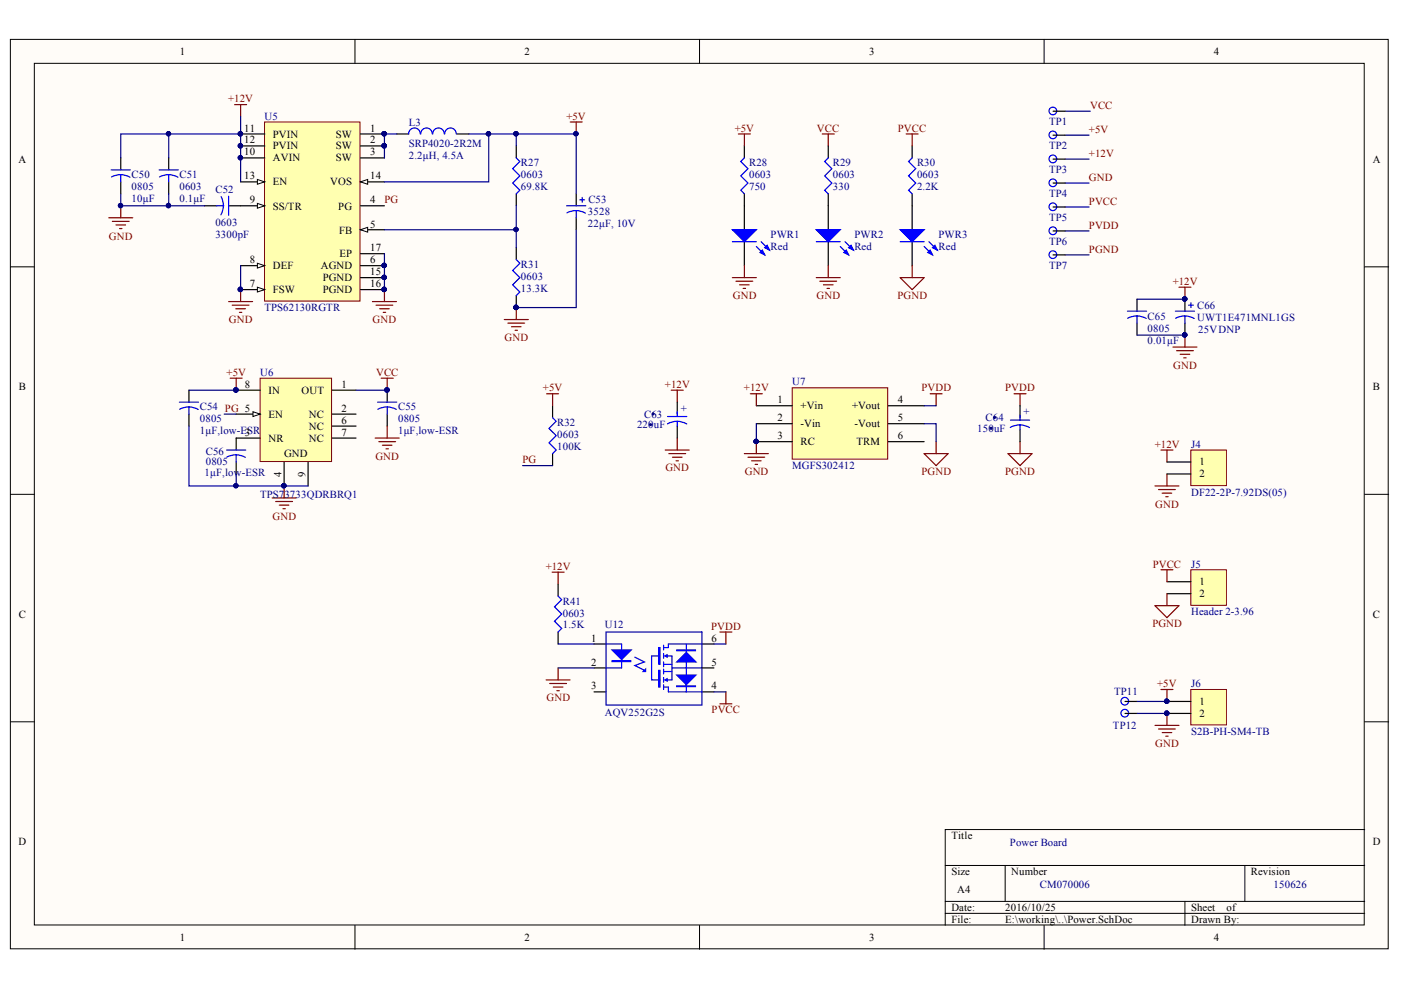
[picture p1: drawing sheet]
<svg xmlns="http://www.w3.org/2000/svg" width="297mm" height="210mm" viewBox="0 0 297 210" stroke-linecap="round" stroke-linejoin="round" font-family="sans-serif">
<g fill="#fffcf8" stroke="#000" stroke-width=".21">
<path d="M2.2 8.4h292.1v192.8h-292.1z"/>
<path d="M7.3 13.4h281.9v182.7h-281.9z"/>
</g>
<g fill="none" stroke="#000" stroke-width=".21">
<path d="M75.3 8.4v5M148.3 8.4v5M221.4 8.4v5M2.2 56.6h5.1M289.3 56.6h5.1M2.2 104.8h5.1M289.3 104.8h5.1M2.2 153h5.1M289.3 153h5.1M289.3 175.9h-88.9v20.3M75.3 196.2v5.1M148.3 196.2v5.1"/>
<path d="M200.4 183.5h88.9M200.4 191.1h88.9M200.4 193.7h88.9M213.1 183.5v7.6M221.4 196.2v5.1M251.2 191.1v5.1M263.9 183.5v7.6"/>
</g>
<path d="M168 82.2h20.2v15.1h-20.2z" fill="#ffffb0" stroke="#800000" stroke-width=".21"/>
<g fill="none" stroke="#000" stroke-width=".25">
<path d="M157.8 30.9v2.6M157.8 41.1v7.6M157.8 51.3v5M40.1 82.7v2.6M40.1 87.8v2.5M50.1 92.9v2.5M50.1 98v2.5M82.1 82.7v2.6M82.1 87.8v2.5M160.4 86h7.6M160.4 89.8h7.6M160.4 93.6h7.6"/>
<path d="M188.3 86h7.6M188.3 89.8h7.6M188.3 93.6h7.6"/>
</g>
<g fill="#000080" stroke="#000080" stroke-width=".21">
<circle cx="160.3" cy="93.6" r=".46"/>
<circle cx="82" cy="82.7" r=".46"/>
<circle cx="60.2" cy="103" r=".46"/>
<circle cx="50" cy="82.7" r=".46"/>
</g>
<g fill="none" stroke="#800000" stroke-width=".25">
<path d="M174.3 28.4h2.6M175.6 28.4v2.5M48.8 80.2h2.5M50.1 80.2v2.5M79.6 92.9h5M80.3 93.6h3.6M80.8 80.2h2.6M81.1 94.4h2M81.8 95.2h.5M82.1 80.2v2.5M82.1 90.3v2.6M57.7 105.6h5.1"/>
<path d="M58.5 106.3h3.5M59.2 107.1h2.1M60 107.9h.5M60.2 103v2.6"/>
</g>
<g fill="none" stroke="#00f" stroke-width=".25">
<path d="M157.8 33.5l-.7 .7 1.5 1.6-1.5 1.5 1.5 1.5-1.5 1.5 .7 .8M38 85.3h4.1M40.1 86.3l.8 .1 1.1 .4M40.1 86.3l-.9 .1-1.1 .4M40.1 86.3v1.5M48 95.4h4.1M50.1 96.4l1.2 .2 .7 .4M50.1 96.4l-1.3 .2-.7 .3M50.1 96.4v1.6M80.1 85.3h4M82.1 86.3l.8 .1 1.1 .4M82.1 86.3l-.8 .1-1.2 .4"/>
<path d="M82.1 86.3v1.5"/>
</g>
<path d="M155.3 48.7h5.1l-2.6 2.6z" fill="#00f"/>
<path d="M155.3 48.7h5.1l-2.6 2.6zM160.4 52.3l1.7 1.7M161.4 51.3l1.8 1.7" fill="none" stroke="#00f" stroke-width=".25"/>
<path d="M161.1 53.5l.5-.5 .5 1z" fill="#00f"/>
<path d="M161.1 53.5l.5-.5 .5 1z" fill="none" stroke="#00f" stroke-width=".25"/>
<path d="M162.1 52.5l.5-.5 .6 1z" fill="#00f"/>
<path d="M155.3 51.3h5.1M162.1 52.5l.5-.5 .6 1z" fill="none" stroke="#00f" stroke-width=".25"/>
<path d="M155.3 58.9h5.1M156 59.6h3.6M157.8 56.3v2.6M156.8 60.4h2M157.6 61.2h.5" fill="none" stroke="#800000" stroke-width=".25"/>
<path d="M55.2 80.2h15.1v17.7h-15.1z" fill="#ffffb0" stroke="#800000" stroke-width=".21"/>
<path d="M50.1 87.8h5.1M50.1 92.9h5.1M60.2 98v5M65.3 98v5M70.4 82.7h5.1M70.4 87.8h5.1" fill="none" stroke="#000" stroke-width=".25"/>
<circle cx="60.2" cy="103" r=".46" fill="#000080" stroke="#000080" stroke-width=".21"/>
<path d="M53.6 87.3l1.6 .5-1.6 .5z" fill="#fffcf8"/>
<path d="M53.6 87.3l1.6 .5-1.6 .5z" fill="none" stroke="#000" stroke-width=".21"/>
<path d="M50.1 82.7h5.1M70.4 90.3h5.1M70.4 92.9h5.1" fill="none" stroke="#000" stroke-width=".25"/>
<g fill="#000080" stroke="#000080" stroke-width=".21">
<circle cx="50" cy="82.7" r=".46"/>
<circle cx="60.2" cy="103" r=".46"/>
</g>
<path d="M56.1 25.9h20.2v37.9h-20.2z" fill="#ffffb0" stroke="#800000" stroke-width=".21"/>
<path d="M76.4 28.4h5.1M76.4 30.9h5.1M76.4 33.5h5.1M76.4 43.6h5.1M76.4 48.7h5.1" fill="none" stroke="#000" stroke-width=".25"/>
<g fill="#000080" stroke="#000080" stroke-width=".21">
<circle cx="81.5" cy="28.4" r=".46"/>
<circle cx="81.4" cy="30.9" r=".47"/>
</g>
<path d="M76.4 48.7l1.6-.5v1z" fill="#fffcf8"/>
<path d="M76.4 48.7l1.6-.5v1z" fill="none" stroke="#000" stroke-width=".21"/>
<path d="M76.4 56.3h5.1M51 61.4h5.1" fill="none" stroke="#000" stroke-width=".25"/>
<circle cx="81.5" cy="56.3" r=".46" fill="#000080" stroke="#000080" stroke-width=".21"/>
<path d="M54.6 60.9l1.5 .5-1.5 .5z" fill="#fffcf8"/>
<path d="M54.6 60.9l1.5 .5-1.5 .5z" fill="none" stroke="#000" stroke-width=".21"/>
<circle cx="51" cy="61.4" r=".46" fill="#000080" stroke="#000080" stroke-width=".21"/>
<path d="M51 56.3h5.1" fill="none" stroke="#000" stroke-width=".25"/>
<path d="M54.6 55.8l1.5 .5-1.5 .5z" fill="#fffcf8"/>
<path d="M54.6 55.8l1.5 .5-1.5 .5z" fill="none" stroke="#000" stroke-width=".21"/>
<path d="M51 43.6h5.1" fill="none" stroke="#000" stroke-width=".25"/>
<path d="M54.6 43.1l1.5 .5-1.5 .5z" fill="#fffcf8"/>
<path d="M54.6 43.1l1.5 .5-1.5 .5z" fill="none" stroke="#000" stroke-width=".21"/>
<path d="M51 33.5h5.1M51 28.4h5.1M51 30.9h5.1M51 38.6h5.1" fill="none" stroke="#000" stroke-width=".25"/>
<g fill="#000080" stroke="#000080" stroke-width=".21">
<circle cx="51" cy="33.4" r=".46"/>
<circle cx="51" cy="28.4" r=".46"/>
<circle cx="51" cy="30.9" r=".46"/>
</g>
<path d="M54.6 38.1l1.5 .5-1.5 .5z" fill="#fffcf8"/>
<path d="M54.6 38.1l1.5 .5-1.5 .5z" fill="none" stroke="#000" stroke-width=".21"/>
<path d="M76.4 38.6h5.1" fill="none" stroke="#000" stroke-width=".25"/>
<path d="M76.4 38.6l1.6-.5v1z" fill="#fffcf8"/>
<path d="M76.4 38.6l1.6-.5v1z" fill="none" stroke="#000" stroke-width=".21"/>
<g fill="none" stroke="#000" stroke-width=".25">
<path d="M25.6 33.5v2.5M25.6 38.6v2.5M35.8 33.5v2.5M35.8 38.6v2.5M84.1 28.4h2.6M96.8 28.4h2.6M109.5 30.9v2.6M43.4 43.6h2.5M48.5 43.6h2.5M76.4 58.9h5.1M76.4 53.8h5.1M109.5 41.1v2.5"/>
<path d="M109.5 52.5v2.6M122.2 41.1v2.5M122.2 46.2v2.5M76.4 61.4h5.1M109.5 62.7v2.5M117.2 86v2.6M117.2 96.2v2.5"/>
</g>
<g fill="#000080" stroke="#000080" stroke-width=".21">
<circle cx="81.5" cy="58.8" r=".46"/>
<circle cx="81.4" cy="61.4" r=".47"/>
<circle cx="81.5" cy="28.4" r=".46"/>
<circle cx="81.4" cy="30.9" r=".47"/>
<circle cx="81.5" cy="56.3" r=".46"/>
<circle cx="51" cy="61.4" r=".46"/>
<circle cx="51" cy="33.4" r=".46"/>
<circle cx="51" cy="28.4" r=".46"/>
<circle cx="51" cy="30.9" r=".46"/>
<circle cx="25.6" cy="43.6" r=".46"/>
<circle cx="109.4" cy="65.2" r=".47"/>
<circle cx="160.3" cy="93.6" r=".46"/>
</g>
<g fill="none" stroke="#00f" stroke-width=".25">
<path d="M23.6 36h4M25.6 37l.8 .1 1.2 .5M25.6 37l-1.2 .2-.8 .3M25.6 37v1.6M33.7 36h4.1M35.8 37l.8 .1 1.1 .5M35.8 37l-1.2 .2-.8 .3M35.8 37v1.6M89.1 28.4a1.23 1.23 0 0 0-1.2-1.3 1.23 1.23 0 0 0-1.3 1.3M91.6 28.4a1.22 1.22 0 0 0-1.2-1.3 1.22 1.22 0 0 0-1.2 1.3M94.2 28.4a1.22 1.22 0 0 0-1.2-1.3 1.22 1.22 0 0 0-1.3 1.3M96.7 28.4a1.22 1.22 0 0 0-1.2-1.3 1.22 1.22 0 0 0-1.2 1.3"/>
<path d="M109.5 33.5l.7 .7-1.5 1.6 1.5 1.5-1.5 1.5 1.5 1.5-.7 .8M45.9 43.6h1.6M46.9 41.7a4 4 0 0 1-.1 3.9M48.5 41.6v4.1M109.5 55.1l.7 .7-1.5 1.5 1.5 1.6-1.5 1.5 1.5 1.5-.7 .8M120.1 43.6h4.1M122.2 44.7h.8l1.1 .5M122.2 44.7l-1.2 .1-.8 .3M122.2 44.7v1.5M122.9 42.4h1M123.4 41.9v1M117.2 88.6l.7 .7-1.5 1.5 1.5 1.6-1.5 1.5 1.5 1.5-.7 .8"/>
</g>
<g fill="none" stroke="#800000" stroke-width=".25">
<path d="M49.7 22.2h2.6M51 22.2v2.5M156.5 28.4h2.6M157.8 28.4v2.5M23.1 46.2h5M23.8 46.9h3.6M24.6 47.7h2M25.3 48.5h.6M25.6 43.6v2.6M48.5 63.9h5.1M49.2 64.7h3.6M50 65.5h2"/>
<path d="M50.8 66.2h.5M51 61.4v2.5M79 63.9h5M79.7 64.7h3.6M80.5 65.5h2M81.3 66.2h.5M81.5 61.4v2.5M106.9 67.7h5.1M107.7 68.5h3.5M108.4 69.3h2.1M109.2 70h.5M109.5 65.2v2.5"/>
<path d="M115.9 83.5h2.5M117.2 83.5v2.5M157.8 96.2h5.1M158.6 96.9h3.5M159.1 83.5h2.5M159.3 97.7h2.1M160.1 98.5h.5M160.4 83.5v2.5M160.4 93.6v2.6M195.9 96.2h5.1l-2.5 2.5zM197.2 83.5h2.5M198.5 83.5v2.5"/>
<path d="M198.5 93.6v2.6"/>
</g>
<path d="M252.5 120.8h7.5v7.5h-7.5z" fill="#ffffb0" stroke="#800000" stroke-width=".21"/>
<path d="M247.4 123.3h5.1M247.4 125.9h5.1" fill="none" stroke="#000" stroke-width=".25"/>
<path d="M246.1 95.4h2.6M247.4 95.4v2.6M244.9 103h5.1M245.6 103.8h3.6M246.4 104.6h2M247.2 105.3h.5M247.4 100.5v2.5M244.9 128.4h5.1l-2.6 2.6zM246.1 120.8h2.6M247.4 120.8v2.5M247.4 125.9v2.5" fill="none" stroke="#800000" stroke-width=".25"/>
<path d="M252.5 95.4h7.5v7.6h-7.5z" fill="#ffffb0" stroke="#800000" stroke-width=".21"/>
<path d="M247.4 98h5.1M247.4 100.5h5.1" fill="none" stroke="#000" stroke-width=".25"/>
<path d="M252.5 146.2h7.5v7.5h-7.5z" fill="#ffffb0" stroke="#800000" stroke-width=".21"/>
<path d="M175.6 30.9v2.6M175.6 41.1v7.6M175.6 51.3v5M247.4 148.7h5.1M247.4 151.3h5.1" fill="none" stroke="#000" stroke-width=".25"/>
<g fill="#000080" stroke="#000080" stroke-width=".21">
<circle cx="247.4" cy="148.7" r=".46"/>
<circle cx="247.4" cy="151.2" r=".46"/>
</g>
<path d="M244.9 153.8h5.1M245.6 154.6h3.6M246.1 146.2h2.6M246.4 155.3h2M247.2 156.1h.5M247.4 146.2v2.5M247.4 151.3v2.5" fill="none" stroke="#800000" stroke-width=".25"/>
<path d="M175.6 33.5l-.8 .7 1.6 1.6-1.6 1.5 1.6 1.5-1.6 1.5 .8 .8" fill="none" stroke="#00f" stroke-width=".25"/>
<path d="M173.1 48.7h5l-2.5 2.6z" fill="#00f"/>
<path d="M173.1 48.7h5l-2.5 2.6zM178.1 52.3l1.8 1.7M179.2 51.3l1.7 1.7" fill="none" stroke="#00f" stroke-width=".25"/>
<path d="M178.9 53.5l.5-.5 .5 1z" fill="#00f"/>
<path d="M178.9 53.5l.5-.5 .5 1z" fill="none" stroke="#00f" stroke-width=".25"/>
<path d="M179.9 52.5l.5-.5 .5 1z" fill="#00f"/>
<path d="M193.4 33.5l-.8 .7 1.6 1.6-1.6 1.5 1.6 1.5-1.6 1.5 .8 .8M173.1 51.3h5M179.9 52.5l.5-.5 .5 1z" fill="none" stroke="#00f" stroke-width=".25"/>
<path d="M173.1 58.9h5M173.8 59.6h3.6M175.6 56.3v2.6M174.6 60.4h2M175.4 61.2h.5" fill="none" stroke="#800000" stroke-width=".25"/>
<path d="M193.4 30.9v2.6M193.4 41.1v7.6M193.4 51.3v5" fill="none" stroke="#000" stroke-width=".25"/>
<path d="M190.9 48.7h5l-2.5 2.6z" fill="#00f"/>
<path d="M190.9 48.7h5l-2.5 2.6zM195.9 52.3l1.8 1.7M197 51.3l1.7 1.7" fill="none" stroke="#00f" stroke-width=".25"/>
<path d="M196.7 53.5l.5-.5 .5 1z" fill="#00f"/>
<path d="M196.7 53.5l.5-.5 .5 1z" fill="none" stroke="#00f" stroke-width=".25"/>
<path d="M197.7 52.5l.5-.5 .5 1z" fill="#00f"/>
<g fill="none" stroke="#00f" stroke-width=".25">
<path d="M190.9 51.3h5M197.7 52.5l.5-.5 .5 1zM239 66h4.1M241.1 67l.8 .1 1.1 .4M241.1 67l-1.3 .2-.7 .3M241.1 67v1.5M249.2 66h4.1M251.2 67l1.2 .2 .8 .3M251.2 67l-1.2 .2-.8 .3M251.2 67v1.5M252 64.7h1M252.5 64.2v1"/>
<path d="M141.6 88.3h4M143.6 89.3l.8 .1 1.2 .5M143.6 89.3l-.9 .1-1.2 .5M143.6 87.3v1M143.6 89.3v1M214.2 89.1h4.1M216.3 90.1l.8 .1 1.2 .5M216.3 90.1l-1.3 .2-.8 .3M216.3 88.1v1M216.3 90.1v1M128.5 136.5h3.3v5.1h-3.3M145.5 141.6h3.3"/>
</g>
<g fill="none" stroke="#800000" stroke-width=".25">
<path d="M120.9 25.9h2.5M122.2 25.9v2.5M192.1 28.4h2.6M193.4 28.4v2.5M190.9 58.9h5l-2.5 2.5zM193.4 56.3v2.6M248.7 73.6h5.1M249.5 74.3h3.5M250 60.9h2.5M250.2 75.1h2M251 75.9h.5M251.2 60.9v2.5"/>
<path d="M251.2 71v2.6M141 95.4h5.1M141.8 96.2h3.6M142.3 82.7h2.6M142.6 96.9h2M143.3 97.7h.5M143.6 82.7v2.6M143.6 92.9v2.5M213.7 96.2h5.1l-2.5 2.5zM215 83.5h2.5M216.3 83.5v2.5M216.3 93.6v2.6"/>
</g>
<path d="M241.1 63.4v2.6M241.1 68.5v2.5M251.2 63.4v2.6M251.2 68.5v2.5M143.6 85.3v2.5M143.6 90.3v2.6M216.3 86v2.6M216.3 91.1v2.5M126 136.5h2.5M126 141.6h2.5M126 146.7h2.5M148.8 146.7h2.6" fill="none" stroke="#000" stroke-width=".25"/>
<g fill="#000080" stroke="#000080" stroke-width=".21">
<circle cx="210.9" cy="88.5" r=".2"/>
<circle cx="210.1" cy="90.8" r=".21"/>
<circle cx="138.4" cy="87.8" r=".21"/>
<circle cx="137.9" cy="90" r=".21"/>
<circle cx="122.1" cy="28.4" r=".46"/>
<circle cx="251.2" cy="63.4" r=".46"/>
<circle cx="251.2" cy="71" r=".46"/>
</g>
<path d="M129.8 137.8h4l-2 2z" fill="#00f"/>
<path d="M129.8 137.8h4l-2 2z" fill="none" stroke="#00f" stroke-width=".25"/>
<path d="M129.8 140.1h3.9v.2h-3.9z" fill="#00f" stroke="#00f" stroke-width=".25"/>
<path d="M140.9 139.1l.6-.3v.5z" fill="#00f"/>
<path d="M139.7 137.3h.2v3.6h-.2zM139.8 137.3v3.6M140.9 139.1l.6-.3v.5z" fill="none" stroke="#00f" stroke-width=".25"/>
<path d="M128.5 134h20.3v15.5h-20.3z" fill="none" stroke="#0000bf" stroke-width=".25"/>
<path d="M143.5 143.1h4.1l-2.1 2.1z" fill="#00f"/>
<path d="M143.5 143.1h4.1l-2.1 2.1z" fill="none" stroke="#00f" stroke-width=".25"/>
<path d="M143.5 145.4h4v.2h-4z" fill="#00f" stroke="#00f" stroke-width=".25"/>
<path d="M143.5 140.3l2-2 2.1 2z" fill="#00f"/>
<path d="M143.5 140.3l2-2 2.1 2z" fill="none" stroke="#00f" stroke-width=".25"/>
<path d="M143.5 137.8h4v.2h-4z" fill="#00f" stroke="#00f" stroke-width=".25"/>
<path d="M140.9 144.2l.6-.3v.5z" fill="#00f"/>
<g fill="none" stroke="#00f" stroke-width=".25">
<path d="M134.6 139.3l2 1-2 .8 2 1M139.7 139.1h-1.6v5.1h1.8M140.7 136.8v1M140.7 138.6v1M141.5 139.1h1v5.1h-1M145.5 136.5v10.2M148.8 136.5h-7.1v.8h-1M139.7 142.1h.2v3.6h-.2zM139.8 142.1v3.6M140.7 145.7h1v1h7.1M140.7 140.3v1.1M140.7 141.9v1"/>
<path d="M140.7 143.6v1.1M140.7 145.2v1M140.7 140.9h1.8M140.7 142.4h1.8M140.9 144.2l.6-.3v.5zM142.5 141.6h3"/>
</g>
<path d="M148.8 136.5h2.6M148.8 141.6h2.6" fill="none" stroke="#000" stroke-width=".25"/>
<path d="M136.4 142.4l.5-.5v.5z" fill="#00f"/>
<g fill="none" stroke="#00f" stroke-width=".25">
<path d="M118.3 126.4l.8 .7-1.5 1.6 1.5 1.5-1.5 1.5 1.5 1.5-.8 .8M136.4 142.4l.5-.5v.5z"/>
<circle cx="223.2" cy="33.7" r=".82"/>
<circle cx="223.2" cy="23.5" r=".81"/>
<circle cx="223.2" cy="28.6" r=".81"/>
<circle cx="223.2" cy="38.8" r=".81"/>
<circle cx="223.2" cy="48.9" r=".82"/>
<circle cx="223.2" cy="54" r=".81"/>
<circle cx="223.2" cy="43.8" r=".81"/>
<circle cx="238.5" cy="151.2" r=".81"/>
<circle cx="238.5" cy="148.7" r=".81"/>
</g>
<path d="M117.1 121.3h2.5M118.3 121.3v2.5M152.6 134h2.6M153.9 134v2.5M115.8 144.2h5.1M116.5 144.9h3.6M117.3 145.7h2M118.1 146.4h.5M118.3 141.6v2.6M152.6 149.2h2.6M153.9 146.7v2.5" fill="none" stroke="#800000" stroke-width=".25"/>
<path d="M223.3 23.6h2.5M223.3 28.7h2.5M223.3 33.7h2.5M223.3 38.8h2.5M223.3 43.9h2.5M223.3 49h2.5M223.3 54h2.5M118.3 123.8v2.6M118.3 134v2.5M238.5 148.7h2.6M238.5 151.3h2.6" fill="none" stroke="#000" stroke-width=".25"/>
<g fill="none" stroke="#000080" stroke-width=".25">
<path d="M35.8 28.4h-10.2v5.1M51 24.7v13.9M51 28.4h-15.2v5.1M84.1 28.4h-2.6v5.1M99.4 28.4h10.1M103.6 28.4v10.2h-22.1M109.5 28.4h12.7v12.7M109.5 28.4v2.5M225.8 23.6h5.4M225.8 28.7h5.1M225.8 33.7h5.1M225.8 38.8h5.1"/>
<path d="M25.6 41.1v2.5h17.8M35.8 41.1v2.5M51 56.3v5.1M81.5 48.7h28M81.5 53.8v7.6M109.5 43.6v8.9M122.2 48.7v16.5h-12.7M225.8 43.9h5.1M225.8 49h5.1M225.8 54h5.1M241.1 63.4h10.1M241.1 71h10.1"/>
<path d="M40.1 90.3v12.7h25.2M40.1 82.7h10M47.5 87.8h2.6M75.5 82.7h6.6M110.8 98.7h6.4M160.4 89.8v3.8M195.9 89.8h2.6v3.8M195.9 86h2.6M50.1 100.5v2.5M118.3 136.5h7.7M151.4 136.5h2.5M118.3 141.6h7.7"/>
<path d="M151.4 146.7h2.5M241.1 148.7h6.3M241.1 151.3h6.3"/>
</g>
<g fill="#000080" stroke="#000080" stroke-width=".21">
<circle cx="82" cy="82.7" r=".46"/>
<circle cx="50" cy="103" r=".46"/>
<circle cx="50" cy="82.7" r=".46"/>
<circle cx="60.2" cy="103" r=".46"/>
<circle cx="51" cy="61.4" r=".46"/>
<circle cx="109.4" cy="48.7" r=".46"/>
<circle cx="109.4" cy="65.2" r=".47"/>
<circle cx="35.7" cy="43.6" r=".46"/>
<circle cx="109.4" cy="28.4" r=".46"/>
<circle cx="25.6" cy="43.6" r=".46"/>
<circle cx="81.4" cy="30.9" r=".47"/>
<circle cx="81.5" cy="56.3" r=".46"/>
<circle cx="81.5" cy="58.8" r=".46"/>
<circle cx="81.4" cy="61.4" r=".47"/>
<circle cx="103.6" cy="28.4" r=".46"/>
<circle cx="81.5" cy="28.4" r=".46"/>
<circle cx="51" cy="33.4" r=".46"/>
<circle cx="51" cy="30.9" r=".46"/>
<circle cx="51" cy="28.4" r=".46"/>
<circle cx="35.7" cy="28.4" r=".46"/>
<circle cx="160.3" cy="93.6" r=".46"/>
<circle cx="122.1" cy="28.4" r=".46"/>
<circle cx="251.2" cy="63.4" r=".46"/>
<circle cx="251.2" cy="71" r=".46"/>
<circle cx="247.4" cy="148.7" r=".46"/>
<circle cx="247.4" cy="151.2" r=".46"/>
</g>
<g font-size="2.3">
<text x="38.1" y="11.7">1</text>
<text x="111.2" y="11.7">2</text>
<text x="184.3" y="11.7">3</text>
<text x="257.4" y="11.7">4</text>
<text x="51.8" y="27.9">11</text>
<text x="57.8" y="29.2">PVIN</text>
<text x="71.2" y="29.2">SW</text>
<text x="78.5" y="27.9">1</text>
<text x="3.9" y="34.5">A</text>
<text x="51.8" y="33">10</text>
<text x="51.8" y="30.4">12</text>
<text x="57.8" y="34.2">AVIN</text>
<text x="57.8" y="31.7">PVIN</text>
<text x="71.2" y="31.7">SW</text>
<text x="71.2" y="34.2">SW</text>
<text x="78.5" y="30.4">2</text>
<text x="78.5" y="33">3</text>
<text x="291.1" y="34.5">A</text>
<text x="51.8" y="38">13</text>
<text x="57.8" y="39.3">EN</text>
<text x="70" y="39.3">VOS</text>
<text x="78.5" y="38">14</text>
<text x="52.9" y="43.1">9</text>
<text x="57.8" y="44.4">SS/TR</text>
<text x="71.7" y="44.4">PG</text>
<text x="78.5" y="43.1">4</text>
<text x="71.9" y="49.5">FB</text>
<text x="78.5" y="48.3">5</text>
<text x="78.5" y="53.3">17</text>
<text x="52.9" y="55.9">8</text>
<text x="57.8" y="57.1">DEF</text>
<text x="68" y="57.1">AGND</text>
<text x="68.4" y="59.7">PGND</text>
<text x="72" y="54.6">EP</text>
<text x="78.5" y="55.9">6</text>
<text x="78.5" y="58.4">15</text>
<text x="52.9" y="60.9">7</text>
<text x="57.8" y="62.2">FSW</text>
<text x="68.4" y="62.2">PGND</text>
<text x="78.5" y="60.9">16</text>
<text x="4" y="82.7">B</text>
<text x="51.9" y="82.2">8</text>
<text x="56.9" y="83.5">IN</text>
<text x="63.9" y="83.5">OUT</text>
<text x="72.4" y="82.2">1</text>
<text x="291.1" y="82.7">B</text>
<text x="56.9" y="88.6">EN</text>
<text x="65.5" y="88.6">NC</text>
<text x="72.4" y="87.3">2</text>
<text x="72.4" y="89.8">6</text>
<text x="164.8" y="85.5">1</text>
<text x="164.8" y="89.3">2</text>
<text x="169.7" y="86.8">+Vin</text>
<text x="180.6" y="86.8">+Vout</text>
<text x="190.4" y="85.5">4</text>
<text x="190.4" y="89.3">5</text>
<text x="56.9" y="93.6">NR</text>
<text x="65.5" y="91.1">NC</text>
<text x="65.5" y="93.6">NC</text>
<text x="72.4" y="92.4">7</text>
<text x="164.8" y="93.1">3</text>
<text x="169.7" y="90.6">-Vin</text>
<text x="169.7" y="94.4">RC</text>
<text x="181.2" y="90.6">-Vout</text>
<text x="181.6" y="94.4">TRM</text>
<text x="190.4" y="93.1">6</text>
<text x="59.7" y="101.1" transform="rotate(-90 59.7 101.1)">4</text>
<text x="60.2" y="96.9">GND</text>
<text x="64.8" y="101.1" transform="rotate(-90 64.8 101.1)">9</text>
<text x="254.3" y="98.7">1</text>
<text x="254.3" y="101.2">2</text>
<text x="254.3" y="124.1">1</text>
<text x="4" y="131">C</text>
<text x="254.3" y="126.7">2</text>
<text x="291.1" y="131">C</text>
<text x="125.3" y="136">1</text>
<text x="150.9" y="136">6</text>
<text x="125.3" y="141.1">2</text>
<text x="150.9" y="141.1">5</text>
<text x="125.3" y="146.2">3</text>
<text x="150.9" y="146.2">4</text>
<text x="254.3" y="149.5">1</text>
<text x="254.3" y="152">2</text>
<text x="3.9" y="179.2">D</text>
<text x="201.7" y="177.9">Title</text>
<text x="291.1" y="179.2">D</text>
<text x="201.7" y="185.6">Size</text>
<text x="214.4" y="185.6">Number</text>
<text x="265.2" y="185.6">Revision</text>
<text x="203" y="189.4">A4</text>
<text x="201.7" y="193.2">Date:</text>
<text x="201.7" y="195.7">File:</text>
<text x="213.1" y="193.2">2016/10/25</text>
<text x="213.1" y="195.7">E:\working\..\Power.SchDoc</text>
<text x="252.5" y="193.2">Sheet</text>
<text x="252.5" y="195.7">Drawn By:</text>
<text x="260.1" y="193.2">of</text>
<text x="38.1" y="199.5">1</text>
<text x="111.2" y="199.5">2</text>
<text x="184.3" y="199.5">3</text>
<text x="257.4" y="199.5">4</text>
</g>
<g font-size="2.3" fill="#800000">
<text x="48.4" y="21.7">+12V</text>
<text x="231.1" y="23.1">VCC</text>
<text x="120.1" y="25.4">+5V</text>
<text x="155.8" y="27.9">+5V</text>
<text x="173.2" y="27.9">VCC</text>
<text x="190.4" y="27.9">PVCC</text>
<text x="230.9" y="28.1">+5V</text>
<text x="230.9" y="33.2">+12V</text>
<text x="230.9" y="38.3">GND</text>
<text x="81.5" y="43.1">PG</text>
<text x="230.9" y="43.4">PVCC</text>
<text x="23.1" y="50.8">GND</text>
<text x="230.9" y="48.5">PVDD</text>
<text x="230.9" y="53.6">PGND</text>
<text x="155.4" y="63.5">GND</text>
<text x="173.1" y="63.5">GND</text>
<text x="190.3" y="63.5">PGND</text>
<text x="248.6" y="60.4">+12V</text>
<text x="48.5" y="68.5">GND</text>
<text x="79" y="68.5">GND</text>
<text x="107" y="72.3">GND</text>
<text x="48" y="79.7">+5V</text>
<text x="79.8" y="79.7">VCC</text>
<text x="115.1" y="83">+5V</text>
<text x="141" y="82.2">+12V</text>
<text x="157.7" y="83">+12V</text>
<text x="195.4" y="83">PVDD</text>
<text x="213.1" y="83">PVDD</text>
<text x="248.7" y="78.2">GND</text>
<text x="244.8" y="94.9">+12V</text>
<text x="79.6" y="97.4">GND</text>
<text x="110.8" y="98.2">PG</text>
<text x="141.1" y="100">GND</text>
<text x="157.9" y="100.7">GND</text>
<text x="195.4" y="100.7">PGND</text>
<text x="213.1" y="100.7">PGND</text>
<text x="244.9" y="107.7">GND</text>
<text x="57.8" y="110.2">GND</text>
<text x="115.7" y="120.8">+12V</text>
<text x="244.4" y="120.3">PVCC</text>
<text x="150.8" y="133.5">PVDD</text>
<text x="244.3" y="133">PGND</text>
<text x="115.9" y="148.7">GND</text>
<text x="245.3" y="145.7">+5V</text>
<text x="150.9" y="151.2">PVCC</text>
<text x="244.9" y="158.3">GND</text>
</g>
<g font-size="2.3" fill="#000080">
<text x="56.1" y="25.4">U5</text>
<text x="86.7" y="26.6">L3</text>
<text x="222.4" y="26.5">TP1</text>
<text x="86.7" y="33.7">2.2μH, 4.5A</text>
<text x="86.7" y="31.2">SRP4020-2R2M</text>
<text x="110.5" y="35.2">R27</text>
<text x="158.8" y="35.2">R28</text>
<text x="176.6" y="35.2">R29</text>
<text x="194.4" y="35.2">R30</text>
<text x="222.4" y="31.6">TP2</text>
<text x="27.9" y="37.8">C50</text>
<text x="27.9" y="40.3">0805</text>
<text x="38.1" y="37.8">C51</text>
<text x="38.1" y="40.3">0603</text>
<text x="45.7" y="40.8">C52</text>
<text x="110.5" y="40.3">69.8K</text>
<text x="110.5" y="37.8">0603</text>
<text x="158.8" y="40.3">750</text>
<text x="158.8" y="37.8">0603</text>
<text x="176.6" y="40.3">330</text>
<text x="176.6" y="37.8">0603</text>
<text x="194.4" y="40.3">2.2K</text>
<text x="194.4" y="37.8">0603</text>
<text x="222.4" y="36.7">TP3</text>
<text x="222.4" y="41.7">TP4</text>
<text x="27.9" y="42.8">10μF</text>
<text x="38.1" y="42.8">0.1μF</text>
<text x="45.7" y="48">0603</text>
<text x="124.7" y="45.6">3528</text>
<text x="124.7" y="43.1">C53</text>
<text x="222.4" y="46.8">TP5</text>
<text x="45.7" y="50.5">3300pF</text>
<text x="124.7" y="48.1">22μF, 10V</text>
<text x="163.4" y="50.5">PWR1</text>
<text x="163.4" y="53.1">Red</text>
<text x="181.2" y="50.5">PWR2</text>
<text x="181.2" y="53.1">Red</text>
<text x="199" y="50.5">PWR3</text>
<text x="199" y="53.1">Red</text>
<text x="222.4" y="51.9">TP6</text>
<text x="110.5" y="56.9">R31</text>
<text x="110.5" y="59.4">0603</text>
<text x="222.4" y="57">TP7</text>
<text x="56.1" y="66">TPS62130RGTR</text>
<text x="110.5" y="61.9">13.3K</text>
<text x="253.8" y="65.5">C66</text>
<text x="243.3" y="67.8">C65</text>
<text x="243.3" y="70.3">0805</text>
<text x="253.8" y="68">UWT1E471MNL1GS</text>
<text x="254.1" y="70.6">25VDNP</text>
<text x="243.3" y="72.8">0.01μF</text>
<text x="55.1" y="79.7">U6</text>
<text x="168" y="81.7">U7</text>
<text x="42.4" y="87">C54 PG 5</text>
<text x="42.4" y="89.6">0805</text>
<text x="84.4" y="87">C55</text>
<text x="84.4" y="89.6">0805</text>
<text x="136.6" y="88.6">C63</text>
<text x="144.4" y="87.3">+</text>
<text x="209" y="89.3">C64</text>
<text x="217" y="88">+</text>
<text x="42.4" y="92.1">1μF,low-E3SR</text>
<text x="84.4" y="92.1">1μF,low-ESR</text>
<text x="118.1" y="95.4">100K</text>
<text x="118.1" y="90.3">R32</text>
<text x="118.1" y="92.9">0603</text>
<text x="135.1" y="90.8">220uF</text>
<text x="207.2" y="91.6">150uF</text>
<text x="252.5" y="94.9">J4</text>
<text x="43.4" y="101">1μF,low-ESR</text>
<text x="43.6" y="96.4">C56</text>
<text x="43.6" y="98.7">0805</text>
<text x="168" y="99.5">MGFS302412</text>
<text x="55.1" y="105.6">TPS73733QDRBRQ1</text>
<text x="252.5" y="105.1">DF22-2P-7.92DS(05)</text>
<text x="252.5" y="120.3">J5</text>
<text x="119.3" y="128.2">R41</text>
<text x="119.3" y="130.7">0603</text>
<text x="252.5" y="130.5">Header 2-3.96</text>
<text x="119.3" y="133.3">1.5K</text>
<text x="128.2" y="133.3">U12</text>
<text x="236.2" y="147.4">TP11</text>
<text x="252.5" y="145.7">J6</text>
<text x="128.2" y="151.8">AQV252G2S</text>
<text x="236" y="154.5">TP12</text>
<text x="252.5" y="155.8">S2B-PH-SM4-TB</text>
<text x="214.1" y="179.5">Power Board</text>
<text x="220.5" y="188.3">CM070006</text>
<text x="270" y="188.3">150626</text>
</g>
</svg>
